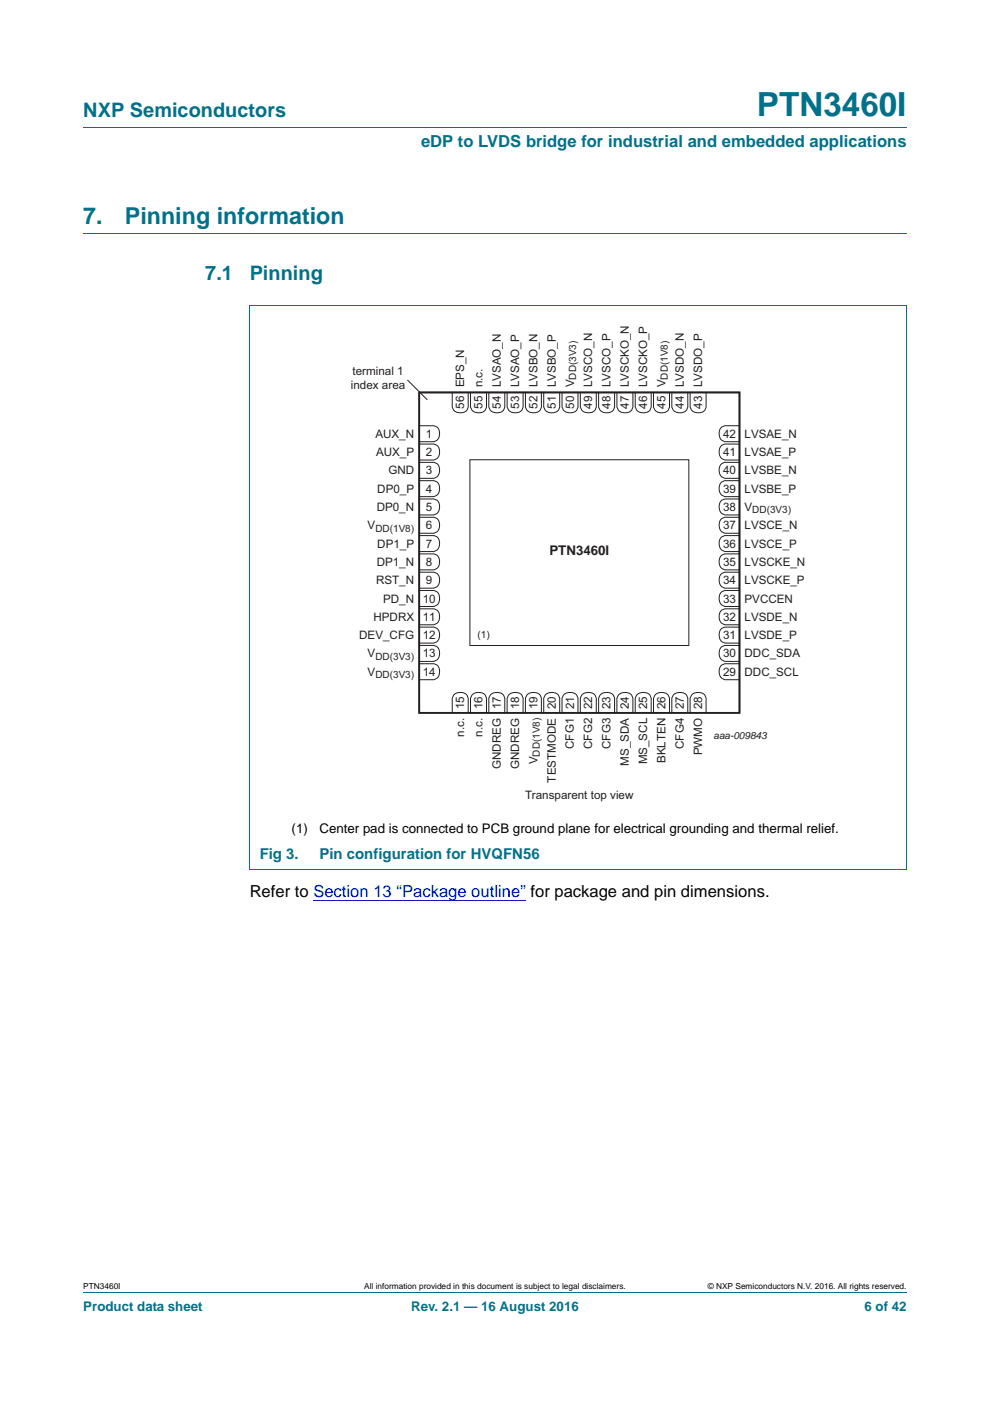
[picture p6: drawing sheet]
<svg xmlns="http://www.w3.org/2000/svg" width="210mm" height="297mm" viewBox="0 0 210 297" stroke-linecap="round" stroke-linejoin="round" font-family="sans-serif">
<path d="M17.7 27h174.6M17.7 49.6h174.6M17.7 273.9h174.6" fill="none" stroke="#00718a" stroke-width=".21"/>
<path d="M66.5 190.8h43.9" fill="none" stroke="#00f" stroke-width=".21"/>
<path d="M110.4 190.8h1.1v.1h-1.1z" fill="#00f"/>
<path d="M52.9 64.7l139.4 .1v119.4M53 64.8v119.4M52.9 184.3h139.4" fill="none" stroke="#00718a" stroke-width=".21"/>
<path d="M88.9 83.2h67.9v67.9h-67.9z" fill="none" stroke="#231f20" stroke-width=".35"/>
<g fill="none" stroke="#231f20" stroke-width=".21">
<path d="M86.4 80.5l4.2 4.3M88.9 90.3h3.1a1.4 1.4 0 0 1 1.2 1.6 1.48 1.48 0 0 1-1.3 1.8h-3M88.9 94.1l3.1 .1a1.4 1.4 0 0 1 1.2 1.6 1.48 1.48 0 0 1-1.3 1.7h-3M88.9 98h3.1a1.4 1.4 0 0 1 1.2 1.7 1.48 1.48 0 0 1-1.3 1.7h-3M95.9 83.2v3a1.76 1.76 0 0 0 1.6 1.4 1.76 1.76 0 0 0 1.8-1.1v-3.3M99.7 97.5h46.4v39.4h-46.4zM99.8 83.2v3a1.76 1.76 0 0 0 1.6 1.4 1.76 1.76 0 0 0 1.7-1.1l.1-3.3M103.7 83.2v3a1.76 1.76 0 0 0 1.6 1.4 1.76 1.76 0 0 0 1.7-1.1l.1-3.3M107.6 83.2v3a1.76 1.76 0 0 0 1.5 1.4 1.76 1.76 0 0 0 1.8-1.1v-3.3M111.4 83.2l.1 3a1.76 1.76 0 0 0 1.5 1.4 1.76 1.76 0 0 0 1.8-1.1v-3.3M115.3 83.2v3a1.76 1.76 0 0 0 1.6 1.4 1.76 1.76 0 0 0 1.8-1.1v-3.3M119.2 83.2v3a1.76 1.76 0 0 0 1.6 1.4 1.76 1.76 0 0 0 1.7-1.1l.1-3.3"/>
<path d="M123.1 83.2v3a1.76 1.76 0 0 0 1.6 1.4 1.76 1.76 0 0 0 1.7-1.1l.1-3.3M127 83.2v3a1.76 1.76 0 0 0 1.6 1.4 1.76 1.76 0 0 0 1.7-1.1l.1-3.3M130.9 83.2v3a1.76 1.76 0 0 0 1.5 1.4 1.76 1.76 0 0 0 1.8-1.1v-3.3M134.7 83.2v3a1.76 1.76 0 0 0 1.6 1.4 1.76 1.76 0 0 0 1.8-1.1v-3.3M138.6 83.2v3a1.76 1.76 0 0 0 1.6 1.4 1.76 1.76 0 0 0 1.8-1.1v-3.3M142.5 83.2v3a1.76 1.76 0 0 0 1.6 1.4 1.76 1.76 0 0 0 1.7-1.1l.1-3.3M146.4 83.2v3a1.76 1.76 0 0 0 1.6 1.4 1.76 1.76 0 0 0 1.7-1.1l.1-3.3M156.8 90.3h-3a1.4 1.4 0 0 0-1.3 1.6 1.48 1.48 0 0 0 1.4 1.8h2.9M156.8 94.1l-3 .1a1.4 1.4 0 0 0-1.3 1.6 1.48 1.48 0 0 0 1.4 1.7h2.9M156.8 98h-3a1.4 1.4 0 0 0-1.3 1.7 1.48 1.48 0 0 0 1.4 1.7h2.9M88.9 101.9h3.1a1.4 1.4 0 0 1 1.2 1.7 1.48 1.48 0 0 1-1.3 1.7h-3M88.9 105.8h3.1a1.4 1.4 0 0 1 1.2 1.7 1.48 1.48 0 0 1-1.3 1.7h-3"/>
<path d="M88.9 109.7h3.1a1.4 1.4 0 0 1 1.2 1.6 1.48 1.48 0 0 1-1.3 1.8h-3M88.9 113.6h3.1a1.4 1.4 0 0 1 1.2 1.6 1.48 1.48 0 0 1-1.3 1.7h-3M88.9 117.4h3.1a1.4 1.4 0 0 1 1.2 1.7 1.48 1.48 0 0 1-1.3 1.7h-3M156.8 101.9h-3a1.4 1.4 0 0 0-1.3 1.7 1.48 1.48 0 0 0 1.4 1.7h2.9M156.8 105.8h-3a1.4 1.4 0 0 0-1.3 1.7 1.48 1.48 0 0 0 1.4 1.7h2.9M156.8 109.7h-3a1.4 1.4 0 0 0-1.3 1.6 1.48 1.48 0 0 0 1.4 1.8h2.9M156.8 113.6h-3a1.4 1.4 0 0 0-1.3 1.6 1.48 1.48 0 0 0 1.4 1.7h2.9M156.8 117.4h-3a1.4 1.4 0 0 0-1.3 1.7 1.48 1.48 0 0 0 1.4 1.7h2.9M88.9 121.3h3.1a1.4 1.4 0 0 1 1.2 1.7 1.48 1.48 0 0 1-1.3 1.7h-3M88.9 125.2h3.1a1.4 1.4 0 0 1 1.2 1.7 1.48 1.48 0 0 1-1.3 1.7h-3M88.9 129.1h3.1a1.4 1.4 0 0 1 1.2 1.6 1.48 1.48 0 0 1-1.3 1.8h-3M88.9 133h3.1a1.4 1.4 0 0 1 1.2 1.6 1.48 1.48 0 0 1-1.3 1.8h-3"/>
<path d="M88.9 136.8h3.1a1.4 1.4 0 0 1 1.2 1.7 1.48 1.48 0 0 1-1.3 1.7h-3M156.8 121.3h-3a1.4 1.4 0 0 0-1.3 1.7 1.48 1.48 0 0 0 1.4 1.7h2.9M156.8 125.2h-3a1.4 1.4 0 0 0-1.3 1.7 1.48 1.48 0 0 0 1.4 1.7h2.9M156.8 129.1h-3a1.4 1.4 0 0 0-1.3 1.6 1.48 1.48 0 0 0 1.4 1.8h2.9M156.8 133h-3a1.4 1.4 0 0 0-1.3 1.6 1.48 1.48 0 0 0 1.4 1.8h2.9M156.8 136.8h-3a1.4 1.4 0 0 0-1.3 1.7 1.48 1.48 0 0 0 1.4 1.7h2.9M88.9 140.7h3.1a1.4 1.4 0 0 1 1.2 1.7 1.48 1.48 0 0 1-1.3 1.7h-3M95.9 151.1v-3a1.76 1.76 0 0 1 1.6-1.3 1.76 1.76 0 0 1 1.8 1v3.3M99.8 151.1v-3a1.76 1.76 0 0 1 1.6-1.3 1.76 1.76 0 0 1 1.7 1l.1 3.3M103.7 151.1v-3a1.76 1.76 0 0 1 1.6-1.3 1.76 1.76 0 0 1 1.7 1l.1 3.3M107.6 151.1v-3a1.76 1.76 0 0 1 1.5-1.3 1.76 1.76 0 0 1 1.8 1v3.3M111.4 151.1v-3a1.76 1.76 0 0 1 1.6-1.3 1.76 1.76 0 0 1 1.8 1v3.3"/>
<path d="M115.3 151.1v-3a1.76 1.76 0 0 1 1.6-1.3 1.76 1.76 0 0 1 1.8 1v3.3M119.2 151.1v-3a1.76 1.76 0 0 1 1.6-1.3 1.76 1.76 0 0 1 1.7 1l.1 3.3M123.1 151.1v-3a1.76 1.76 0 0 1 1.6-1.3 1.76 1.76 0 0 1 1.7 1l.1 3.3M127 151.1v-3a1.76 1.76 0 0 1 1.6-1.3 1.76 1.76 0 0 1 1.7 1l.1 3.3M130.8 151.1l.1-3a1.76 1.76 0 0 1 1.5-1.3 1.76 1.76 0 0 1 1.8 1v3.3M134.7 151.1v-3a1.76 1.76 0 0 1 1.6-1.3 1.76 1.76 0 0 1 1.8 1v3.3M138.6 151.1v-3a1.76 1.76 0 0 1 1.6-1.3 1.76 1.76 0 0 1 1.8 1v3.3M142.5 151.1v-3a1.76 1.76 0 0 1 1.6-1.3 1.76 1.76 0 0 1 1.7 1l.1 3.3M146.4 151.1v-3a1.76 1.76 0 0 1 1.6-1.3 1.76 1.76 0 0 1 1.7 1l.1 3.3M156.8 140.7h-3a1.4 1.4 0 0 0-1.3 1.7 1.48 1.48 0 0 0 1.4 1.7h2.9"/>
</g>
<text font-size="7" fill="#00718a" x="160.5" y="24.6">PTN3460I</text>
<g font-size="4.9" fill="#00718a">
<text x="17.7" y="47.6">7.</text>
<text x="26.5" y="47.6">Pinning information</text>
</g>
<g font-size="4.2" fill="#00718a">
<text x="17.7" y="24.9">NXP Semiconductors</text>
<text x="43.5" y="59.4">7.1</text>
<text x="53" y="59.4">Pinning</text>
</g>
<text font-size="3.5" fill="#00718a" x="89.3" y="31.1">eDP to LVDS bridge for industrial and embedded applications</text>
<text font-size="3.5" x="53" y="190.1">Refer to Section 13 “Package outline” for package and pin dimensions.</text>
<g font-size="3.2" fill="#00718a">
<text x="55.1" y="182.1">Fig 3.</text>
<text x="67.8" y="182.1">Pin configuration for HVQFN56</text>
</g>
<text font-size="2.8" fill="#231f20" x="116.5" y="117.6">PTN3460I</text>
<g font-size="2.8">
<text x="61.8" y="176.6">(1)</text>
<text x="67.8" y="176.6">Center pad is connected to PCB ground plane for electrical grounding and thermal relief.</text>
</g>
<g font-size="2.8" fill="#00718a">
<text x="17.7" y="277.9">Product data sheet</text>
<text x="87.2" y="277.9">Rev. 2.1 — 16 August 2016</text>
<text x="183.4" y="277.9">6 of 42</text>
</g>
<g font-size="2.5" fill="#231f20">
<text x="74.4" y="82.4">index area</text>
<text x="74.8" y="79.4">terminal 1</text>
<text x="98.5" y="82.1" transform="rotate(-90 98.5 82.1)">EPS_N</text>
<text x="102.3" y="82.1" transform="rotate(-90 102.3 82.1)">n.c.</text>
<text x="106.2" y="82.1" transform="rotate(-90 106.2 82.1)">LVSAO_N</text>
<text x="110.1" y="82.1" transform="rotate(-90 110.1 82.1)">LVSAO_P</text>
<text x="114" y="82.1" transform="rotate(-90 114 82.1)">LVSBO_N</text>
<text x="117.9" y="82.1" transform="rotate(-90 117.9 82.1)">LVSBO_P</text>
<text x="121.7" y="82.1" transform="rotate(-90 121.7 82.1)">V</text>
<text x="125.6" y="82.1" transform="rotate(-90 125.6 82.1)">LVSCO_N</text>
<text x="129.5" y="82.1" transform="rotate(-90 129.5 82.1)">LVSCO_P</text>
<text x="133.4" y="82.1" transform="rotate(-90 133.4 82.1)">LVSCKO_N</text>
<text x="137.3" y="82.1" transform="rotate(-90 137.3 82.1)">LVSCKO_P</text>
<text x="141.2" y="82.1" transform="rotate(-90 141.2 82.1)">V</text>
<text x="145" y="82.1" transform="rotate(-90 145 82.1)">LVSDO_N</text>
<text x="148.9" y="82.1" transform="rotate(-90 148.9 82.1)">LVSDO_P</text>
<text x="98.5" y="86.7" transform="rotate(-90 98.5 86.7)">56</text>
<text x="102.3" y="86.7" transform="rotate(-90 102.3 86.7)">55</text>
<text x="106.2" y="86.7" transform="rotate(-90 106.2 86.7)">54</text>
<text x="110.1" y="86.7" transform="rotate(-90 110.1 86.7)">53</text>
<text x="114" y="86.7" transform="rotate(-90 114 86.7)">52</text>
<text x="117.9" y="86.7" transform="rotate(-90 117.9 86.7)">51</text>
<text x="121.7" y="86.7" transform="rotate(-90 121.7 86.7)">50</text>
<text x="125.6" y="86.7" transform="rotate(-90 125.6 86.7)">49</text>
<text x="129.5" y="86.7" transform="rotate(-90 129.5 86.7)">48</text>
<text x="133.4" y="86.7" transform="rotate(-90 133.4 86.7)">47</text>
<text x="137.3" y="86.7" transform="rotate(-90 137.3 86.7)">46</text>
<text x="141.2" y="86.7" transform="rotate(-90 141.2 86.7)">45</text>
<text x="145" y="86.7" transform="rotate(-90 145 86.7)">44</text>
<text x="148.9" y="86.7" transform="rotate(-90 148.9 86.7)">43</text>
<text x="79.6" y="92.8">AUX_N</text>
<text x="90.3" y="92.8">1</text>
<text x="153.4" y="92.8">42</text>
<text x="157.9" y="92.8">LVSAE_N</text>
<text x="79.8" y="96.7">AUX_P</text>
<text x="82.4" y="100.6">GND</text>
<text x="90.3" y="96.7">2</text>
<text x="90.3" y="100.6">3</text>
<text x="153.4" y="96.7">41</text>
<text x="153.4" y="100.6">40</text>
<text x="157.9" y="96.7">LVSAE_P</text>
<text x="157.9" y="100.6">LVSBE_N</text>
<text x="80" y="104.5">DP0_P</text>
<text x="90.3" y="104.5">4</text>
<text x="153.4" y="104.5">39</text>
<text x="157.9" y="104.5">LVSBE_P</text>
<text x="78" y="112.2">V</text>
<text x="79.9" y="108.3">DP0_N</text>
<text x="90.3" y="108.3">5</text>
<text x="90.3" y="112.2">6</text>
<text x="153.4" y="108.3">38</text>
<text x="153.4" y="112.2">37</text>
<text x="157.9" y="108.3">V</text>
<text x="157.9" y="112.2">LVSCE_N</text>
<text x="79.9" y="120">DP1_N</text>
<text x="80" y="116.1">DP1_P</text>
<text x="90.3" y="116.1">7</text>
<text x="90.3" y="120">8</text>
<text x="153.4" y="116.1">36</text>
<text x="153.4" y="120">35</text>
<text x="157.9" y="116.1">LVSCE_P</text>
<text x="157.9" y="120">LVSCKE_N</text>
<text x="79.8" y="123.9">RST_N</text>
<text x="90.3" y="123.9">9</text>
<text x="153.4" y="123.9">34</text>
<text x="157.9" y="123.9">LVSCKE_P</text>
<text x="79.2" y="131.6">HPDRX</text>
<text x="81.3" y="127.7">PD_N</text>
<text x="89.7" y="127.7">10</text>
<text x="89.7" y="131.6">11</text>
<text x="153.4" y="127.8">33</text>
<text x="153.4" y="131.6">32</text>
<text x="157.9" y="127.7">PVCCEN</text>
<text x="157.9" y="131.6">LVSDE_N</text>
<text x="76.2" y="135.5">DEV_CFG</text>
<text x="89.7" y="135.5">12</text>
<text x="153.4" y="135.5">31</text>
<text x="157.9" y="135.5">LVSDE_P</text>
<text x="78" y="139.4">V</text>
<text x="78" y="143.3">V</text>
<text x="89.7" y="143.3">14</text>
<text x="89.7" y="139.4">13</text>
<text x="153.4" y="139.4">30</text>
<text x="153.4" y="143.3">29</text>
<text x="157.9" y="139.4">DDC_SDA</text>
<text x="157.9" y="143.3">DDC_SCL</text>
<text x="98.5" y="150.4" transform="rotate(-90 98.5 150.4)">15</text>
<text x="102.3" y="150.4" transform="rotate(-90 102.3 150.4)">16</text>
<text x="106.2" y="150.4" transform="rotate(-90 106.2 150.4)">17</text>
<text x="110.1" y="150.4" transform="rotate(-90 110.1 150.4)">18</text>
<text x="114" y="150.4" transform="rotate(-90 114 150.4)">19</text>
<text x="117.9" y="150.4" transform="rotate(-90 117.9 150.4)">20</text>
<text x="121.7" y="150.4" transform="rotate(-90 121.7 150.4)">21</text>
<text x="125.6" y="150.4" transform="rotate(-90 125.6 150.4)">22</text>
<text x="129.5" y="150.4" transform="rotate(-90 129.5 150.4)">23</text>
<text x="133.4" y="150.4" transform="rotate(-90 133.4 150.4)">24</text>
<text x="137.3" y="150.4" transform="rotate(-90 137.3 150.4)">25</text>
<text x="141.2" y="150.4" transform="rotate(-90 141.2 150.4)">26</text>
<text x="145" y="150.4" transform="rotate(-90 145 150.4)">27</text>
<text x="148.9" y="150.4" transform="rotate(-90 148.9 150.4)">28</text>
<text x="98.5" y="156.2" transform="rotate(-90 98.5 156.2)">n.c.</text>
<text x="102.3" y="156.2" transform="rotate(-90 102.3 156.2)">n.c.</text>
<text x="121.7" y="158.8" transform="rotate(-90 121.7 158.8)">CFG1</text>
<text x="125.6" y="158.8" transform="rotate(-90 125.6 158.8)">CFG2</text>
<text x="129.5" y="158.8" transform="rotate(-90 129.5 158.8)">CFG3</text>
<text x="141.2" y="161.8" transform="rotate(-90 141.2 161.8)">BKLTEN</text>
<text x="145" y="158.8" transform="rotate(-90 145 158.8)">CFG4</text>
<text x="148.9" y="160.2" transform="rotate(-90 148.9 160.2)">PWMO</text>
<text x="106.2" y="163" transform="rotate(-90 106.2 163)">GNDREG</text>
<text x="110.1" y="163" transform="rotate(-90 110.1 163)">GNDREG</text>
<text x="114" y="162.1" transform="rotate(-90 114 162.1)">V</text>
<text x="117.9" y="165.9" transform="rotate(-90 117.9 165.9)">TESTMODE</text>
<text x="133.4" y="162.4" transform="rotate(-90 133.4 162.4)">MS_SDA</text>
<text x="137.3" y="162.1" transform="rotate(-90 137.3 162.1)">MS_SCL</text>
<text x="111.4" y="169.3">Transparent top view</text>
</g>
<g font-size="2.1" fill="#231f20">
<text x="122.2" y="80.5" transform="rotate(-90 122.2 80.5)">DD(3V3)</text>
<text x="141.6" y="80.5" transform="rotate(-90 141.6 80.5)">DD(1V8)</text>
<text x="79.6" y="112.7">DD(1V8)</text>
<text x="159.6" y="108.8">DD(3V3)</text>
<text x="101.3" y="135.3">(1)</text>
<text x="79.6" y="139.9">DD(3V3)</text>
<text x="79.6" y="143.8">DD(3V3)</text>
<text x="114.5" y="160.4" transform="rotate(-90 114.5 160.4)">DD(1V8)</text>
<text x="151.3" y="156.8">aaa-009843</text>
</g>
<g font-size="1.8">
<text x="17.7" y="273.3">PTN3460I</text>
<text x="77.2" y="273.3">All information provided in this document is subject to legal disclaimers.</text>
<text x="150.1" y="273.3">© NXP Semiconductors N.V. 2016. All rights reserved.</text>
</g>
</svg>
